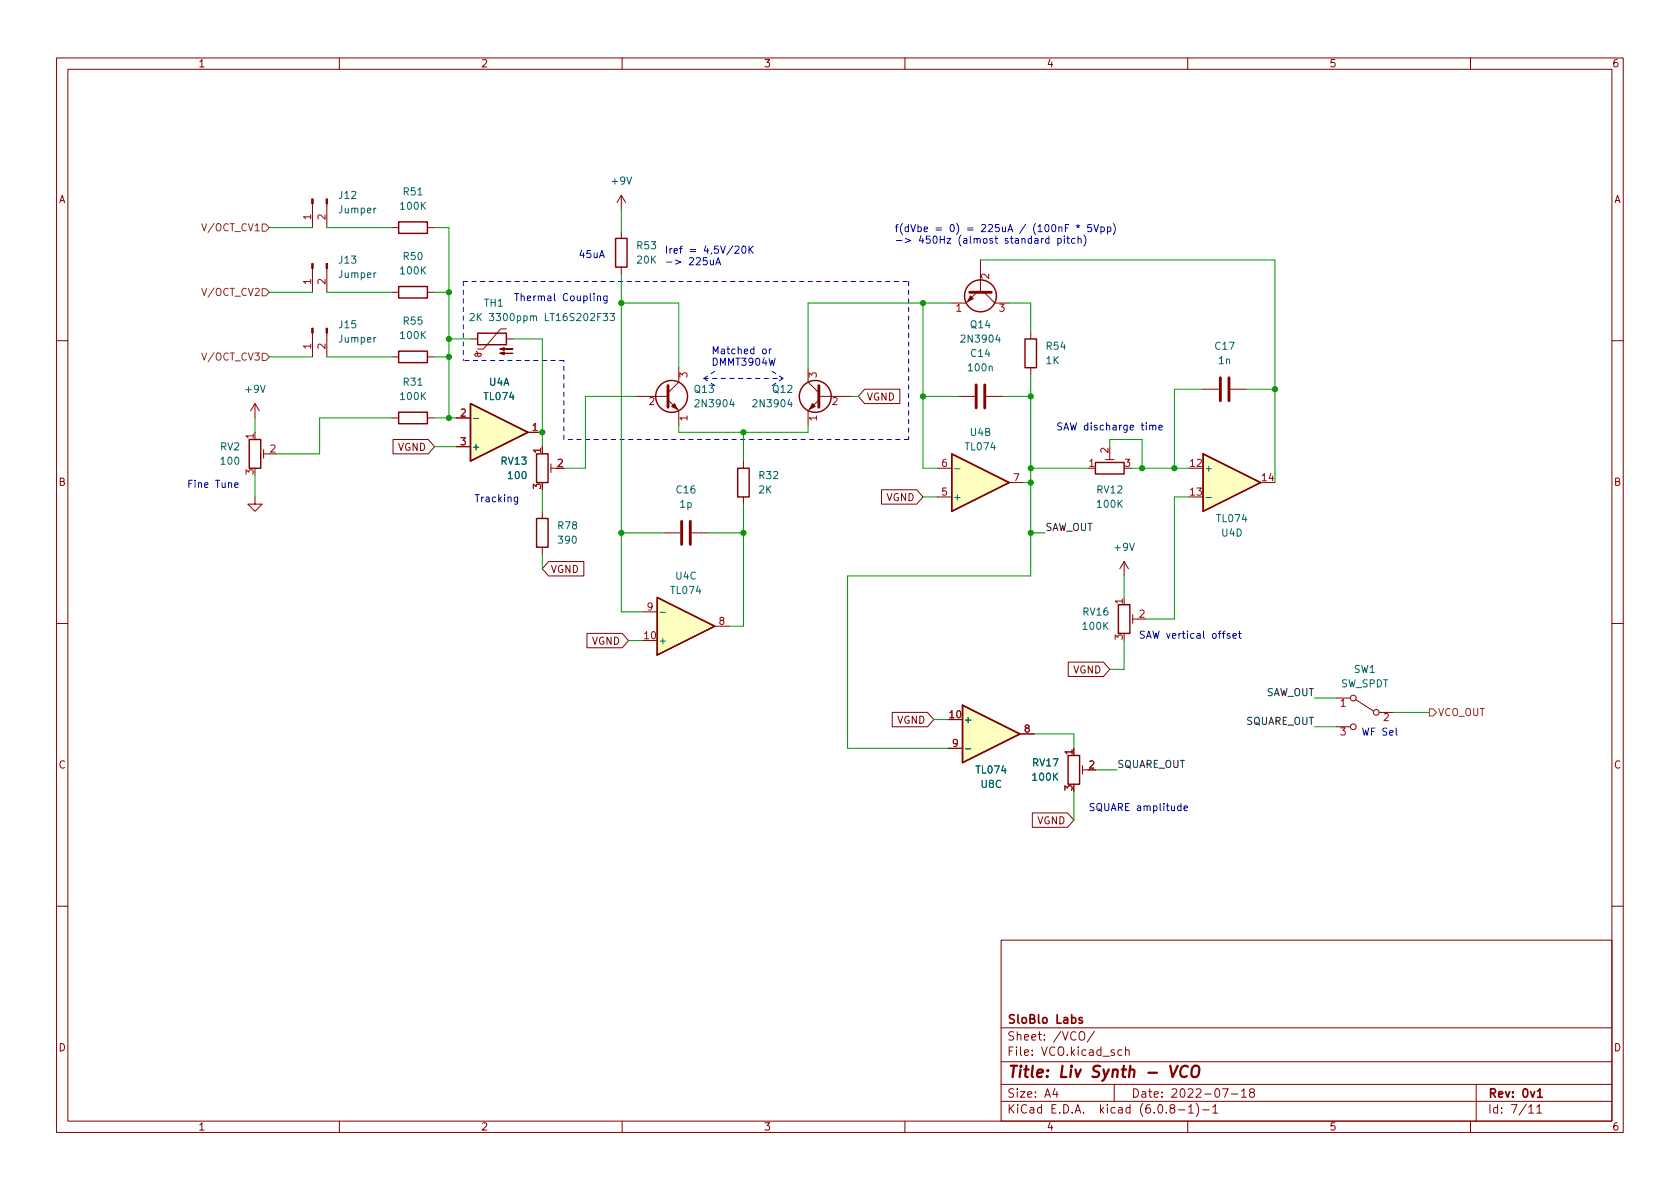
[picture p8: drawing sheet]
<svg xmlns="http://www.w3.org/2000/svg" width="297mm" height="210mm" viewBox="0 0 297 210" stroke-linecap="round" stroke-linejoin="round" font-family="sans-serif">
<g fill="none" stroke="#840000" stroke-width=".18">
<path d="M10 10.2h277v190.1h-277zM12 12.2h273v186.1h-273zM60 10.2v2M110 10.2v2M160 10.2v2M210 10.2v2M260 10.2v2M55.2 36v4.3M57.8 36v4.3M109.9 34.5l-.8 1.3M109.9 34.5v2.6M109.9 34.5l.7 1.3"/>
<path d="M55.2 47.5v4.2M55.2 58.9v4.2M57.8 47.5v4.2M57.8 58.9v4.2M69.2 40.3h1.3M69.2 51.7h1.3M75.6 40.3h1.2M75.6 51.7h1.2M83.2 59.9h1.3M89.5 58.2h-1l-3 3.5h-1M89.5 59.9h1.3M109.9 40.9v1.3"/>
<path d="M109.9 47.2v1.3M172.7 51.7l-1.9 1.9h-2.5M173.4 46v5.7M174 51.7l1.9 1.9h2.5M182.2 58.7v1.2M10 60.2h2M45.1 71.4l-.8 1.2M45.1 71.4v2.5M45.1 71.4l.7 1.2M46.6 79.5v1.5M69.2 73.9h1.3M69.2 63.1h1.3"/>
<path d="M69.5 77.7h6.2l1.1 1.3-1.1 1.3h-6.2zM75.6 73.9h1.2M75.6 63.1h1.2M80.6 73.9h2.6M80.6 79h2.6M84.2 62.1l.2 .2 .1 .4-.2 .2-.2 .1-.1-.3 .1-.2h.8l.2 .1-.1 .3-.4 .2M93.3 76.4h2.6M112.4 70.1h5.7M118.1 70.7l1.9 1.9v2.6M120 65v2.6l-1.9 1.9M142.9 65v2.6l1.9 1.9M144.8 70.7l-1.9 1.9v2.6"/>
<path d="M144.8 70.1h5.7M152.9 68.8h6.2v2.6h-6.2l-1.1-1.3zM169.5 70.1h2.8M174.4 70.1h2.8M182.2 65v1.3M212.7 68.8h2.8M217.6 68.8h2.7M285 60.2h2M45.1 87.9v1.2h1.3l-1.3 1.3-1.3-1.3h1.3M46.6 80.3h1M95.9 90.4v1.3M95.9 96.8v1.2"/>
<path d="M97 99.3h6.2v2.5h-6.2l-1.1-1.2zM97.4 82v1.6M97.4 82.8h1M117.5 94.2h2.8M122.3 94.2h2.8M131.4 81.5v1.3M131.4 87.9v1.2M155.9 86.6h6.2l1.1 1.3-1.1 1.2h-6.2zM165.7 82.8h2.6M165.7 87.9h2.6M178.4 85.3h2.6M195.5 81.3h1.5"/>
<path d="M196.2 80.3v1M198.8 99.3l-.8 1.3M198.8 99.3v2.5M198.8 99.3l.7 1.3M10 110.2h2M103.8 112h6.2l1.1 1.3-1.1 1.2h-6.2zM113.7 108.2h2.5M126.4 110.7h2.5M188.9 117.1h6.2l1.1 1.3-1.1 1.2h-6.2zM200.3 108.7v1.5M200.3 109.5h1M285 110.2h2"/>
<path d="M157.8 126h6.2l1.1 1.2-1.1 1.3h-6.2zM167.6 132.3h2.6M180.3 129.8h2.6M191.4 135.4v1.5M191.4 136.1h1M236.2 123.4h2.6M236.2 128.5h2.6M239.6 123.7l3.2 2M243.8 126h2.6M182.5 143.8h6.3l1.1 1.2-1.1 1.3h-6.3zM10 160.2h2M177 166.3h108v32h-108z"/>
<path d="M285 160.2h2M60 198.3v2M110 198.3v2M160 198.3v2M177 194.8h108M177 191.8h108M177 187.8h108M177 181.8h108M186.5 192.5l-.4 1h1M186.9 193v1M190.9 182.6a.5 .5 0 0 1 .5-.2 .5 .5 0 0 1 .4 .5v.5a.5 .5 0 0 1-.5 .6 .5 .5 0 0 1-.5-.6zM193.5 182.4l-1.3 1.9"/>
<path d="M197 191.8v3M198.4 185.7l-.5-.1-.3 .3v.4l.2 .3h.6M199 185.8l.2-.2 .4 .1v.9M199 185.1v1.5M207.1 196l-.2-.3v-.2l.2-.2 .5 .1 .1 .2-.1 .2-.6 .2-.1 .3v.4l.2 .1h.5l.1-.3-.1-.4-.2-.1M208.4 196.3h1.1M210 198.3v2M210.1 195.8l.5-.5v1.5M210.1 196.8h.9M211.5 195.1a1.72 1.72 0 0 1 0 2.3M212.6 196.3h1.2M214.4 195.8l.5-.5v1.5"/>
<path d="M214.4 196.8h.9M216.1 192.5h1l-.6 1.5M217.7 193.5h1.2M219.5 193l.4-.5v1.5M219.5 194h.9M221.2 193.2l-.3-.3 .1-.2 .2-.2 .4 .1 .2 .2-.1 .2-.6 .2-.2 .3 .1 .4 .2 .1h.4l.2-.3-.1-.4-.2-.1M260 198.3v2M261 191.8v6.5M270.3 195.8l.4-.5v1.5M270.3 196.8h.9M271.7 195.8l.5-.5v1.5M271.7 196.8h.9"/>
<circle cx="239.3" cy="123.4" r=".51"/>
<circle cx="239.3" cy="128.5" r=".51"/>
<circle cx="243.3" cy="126" r=".51"/>
</g>
<path d="M191.3 180l-.3-.1-.2 .2v.3l.5 .1v.4h-.5M271.8 193l.5-.5v1.5M271.8 194h.9" fill="none" stroke="#840000" stroke-width=".3"/>
<path d="M206.9 188.5l.4 2 .9-2M210 188.7a.88 .88 0 0 0-1-.1 .88 .88 0 0 0-.3 1 .69 .69 0 0 0 .3 .8 .69 .69 0 0 0 .8-.1M210.9 188.7a.69 .69 0 0 1 1.1 0 1.47 1.47 0 0 1-.6 1.8l-.5-.1a1.5 1.5 0 0 1 0-1.7z" fill="none" stroke="#840000" stroke-width=".4"/>
<path d="M171.4 51.7h3.9M118.1 68.2v3.8M144.8 68.2v3.8M172.6 68.1v4M174.1 68.1v4M215.8 66.8v4.1M217.3 66.8v4.1M120.5 92.2v4.1M122 92.2v4.1" fill="none" stroke="#840000" stroke-width=".51"/>
<g fill="none" stroke="#840000" stroke-width=".25">
<path d="M70.5 39.2h5.1v2.1h-5.1zM70.5 50.7h5.1v2h-5.1zM84.5 58.9h5v2.1h-5zM108.8 42.2h2.1v5h-2.1zM181.2 59.9h2.1v5.1h-2.1zM44.1 77.7h2v5.1h-2zM70.5 72.9h5.1v2h-5.1zM70.5 62.1h5.1v2h-5.1zM83.2 71.4l10.1 5-10.1 5.1zM94.9 91.7h2v5.1h-2zM94.9 80.3h2v5h-2zM130.4 82.8h2.1v5.1h-2.1z"/>
<path d="M168.3 80.3l10.1 5-10.1 5.1zM193.7 81.8h5.1v2h-5.1zM212.7 80.3l10.2 5-10.2 5.1zM116.2 105.7l10.2 5-10.2 5.1zM197.7 106.9h2.1v5.1h-2.1zM170.2 124.7l10.1 5.1-10.1 5.1zM188.8 133.6h2.1v5.1h-2.1z"/>
<circle cx="173.4" cy="52.3" r="2.82"/>
<circle cx="118.7" cy="70.1" r="2.82"/>
<circle cx="144.1" cy="70.1" r="2.82"/>
</g>
<g fill="#ffffc2" stroke="#ffffc2" stroke-width=".18">
<path d="M168.3 80.3l10.1 5-10.1 5.1z"/>
<path d="M212.7 80.3l10.2 5-10.2 5.1z"/>
<path d="M116.2 105.7l10.2 5-10.2 5.1z"/>
<path d="M83.2 71.4l10.1 5-10.1 5.1z"/>
<path d="M170.2 124.7l10.1 5.1-10.1 5.1z"/>
</g>
<path d="M83.1 55.6l.5-.2 .3 .4-.8 .9h.8M106.6 55.4h.8l-.4 .5 .4 .1v.6l-.2 .1-.6-.1M107.9 55.4h.7l-.4 .5 .4 .1v.6l-.2 .1-.5-.1M83.7 74h1M168.8 82.9h.9M213.2 88h1M116.7 108.3h1M170.7 132.4h1" fill="none" stroke="#006464" stroke-width=".18"/>
<g fill="#840000" stroke="#840000" stroke-width=".18">
<path d="M57.7 35.2h.2v.8h-.2z"/>
<path d="M55.1 35.2h.3v.8h-.3z"/>
<path d="M57.7 46.6h.2v.9h-.2z"/>
<path d="M55.1 46.6h.3v.9h-.3z"/>
<path d="M57.7 58h.2v.9h-.2z"/>
<path d="M55.1 58h.3v.9h-.3z"/>
<path d="M143.6 71.4l.5 .5-1 .5z"/>
<path d="M171.6 52.3l.5 .5-1 .5z"/>
<path d="M88.4 62.5l.8-.3v.5l-.8-.2h2.3z"/>
<path d="M88.4 61.7l.8-.2v.5l-.8-.3h2.3z"/>
<path d="M119.3 71.4l.5 1-1.1-.5z"/>
</g>
<path d="M35.7 39.6l.4 1.2 .4-1.2M46.4 39.6h.6l.6 .7-.6 .6h-.6zM35.7 51l.4 1.3 .4-1.3M46.4 51h.6l.6 .7-.6 .6h-.6zM35.7 62.4l.4 1.3 .4-1.3M46.4 62.5h.6l.6 .6-.6 .6h-.6zM252.7 125.3h.7l.6 .7-.6 .6h-.7z" fill="none" stroke="#725600" stroke-width=".18"/>
<g fill="none" stroke="#0000c2" stroke-width=".18">
<path d="M189 39.7h-.6v1.3M190.3 39.9l.3 .1 .3-.1M190.6 39.7v.3M193 39.7h-.6l-.1 .6 .2-.1h.4l.1 .2v.5l-.2 .1-.5-.1M193.4 39.7l.4 1.3 .4-1.3M196.8 39.5a1.46 1.46 0 0 1 0 2M105.6 52.5l.2-.2 .3 .1 .1 .8M105.6 52.3v.9M107.3 52.3v1.1l-.2 .2-.3-.1M107.3 52.4l-.3-.1-.3 .3 .1 .5h.5M125.6 46l.1 .8h.3l.1-.1M126.1 46v.8"/>
<path d="M126.6 46.8l.4-1.2 .4 1.2M126.7 46.5h.6M129.9 43.6l.5-.1 .3 .4-.8 .9h.8M131.3 43.6l.2-.1a.68 .68 0 0 1 .4 .6 .68 .68 0 0 1-.4 .7l-.2-.1-.1-.4zM132.4 43.5v1.3M132.6 44.1l.6 .7M133.2 43.5l-.8 .7M184.5 42.2l-.4 .2M185.5 42.2h-.4l-.2 .2 .1 .6h.5M185.5 41.7v1.3M187 42.2h.4l.2 .2-.1 .6h-.5M187 42.2v1.2"/>
<path d="M188.2 41.7v.2M188.2 42.2v.8M188.4 40.3h.4M188.6 42.2h.5M188.8 41.7v1.1l.3 .2M190.1 42.2h-.4l-.2 .2 .1 .6h.5M190.4 40.2l.2-.2 .2 .2M190.6 42.3l.2-.1h.3l.1 .8M190.6 41.7v1.3M191.6 41.6a1.46 1.46 0 0 1 0 1.9M194.7 40.2l.3-.1 .3 .3-.2 .5h-.4M194.7 40.1v1.3"/>
<path d="M195.8 40.2l.4-.1 .2 .3-.1 .5h-.5M195.8 40.1v1.3M134.9 61.8l.3-.1 .3 .3v.3l-.3 .3-.3-.1-.1-.2zM136 61.7v.9M136.4 61.7l-.4 .3M203.3 75.3l.2-.1 .3 .1v.7M203.3 75.2v.8M203.8 75.4l.2-.2 .3 .1 .1 .7M204.9 75.6l.6-.1v-.2l-.4-.1-.2 .2 .1 .6h.5M41.5 85.8l.6-.1-.1-.3h-.3l-.2 .1 .1 .6h.4M91.5 87.9v1l-.2 .3-.3-.1M91.5 88l-.3-.1-.3 .2 .1 .6h.5"/>
<path d="M217.5 112.1l-.3-.1-.2 .2v.2l.5 .1v.3h-.5M218 112.4l.6-.1-.1-.2-.3-.1-.2 .2 .1 .6h.4M219 112h.5M219.2 111.6v1.1l.3 .2M246.8 128.7v1.1l.2 .2M208.8 142.6l-.4-.1-.2 .2 .1 .6h.5M208.8 142.1v1.2M209.4 142.9l.6-.1-.1-.2-.4-.1-.1 .2v.6h.5"/>
</g>
<path d="M81.9 49.8h78.8M81.9 49.8v13.9M160.7 49.8v27.9M99.7 63.7h-17.8M99.7 77.7v-14M124.5 66.9l1.9 1.3M124.5 66.9h13.9M126.4 65.7l-1.9 1.2M136.5 65.7l1.9 1.2M136.5 68.2l1.9-1.3M160.7 77.7h-61" fill="none" stroke="#0000c2" stroke-width=".18" stroke-dasharray=".8 .8"/>
<g fill="none" stroke="#009600" stroke-width=".18">
<path d="M109.9 37.1v3.8M47.6 51.7h7.6M47.6 40.3h7.6M57.8 51.7h11.4M57.8 40.3h11.4M76.8 40.3h2.6v33.6M76.8 51.7h2.6M79.4 59.9h3.8M90.8 59.9h5.1v19.1M109.9 53.6h10.1v11.4M109.9 48.5v59.7h3.8M163.2 53.6v29.2h2.5"/>
<path d="M168.3 53.6h-25.4v11.4M173.4 46h52v39.3M178.4 53.6h3.8v5.1M45.1 73.9v2.5M47.6 63.1h7.6M57.8 63.1h11.4M69.2 73.9h-12.7v6.4h-7.6M76.8 63.1h2.6M76.8 73.9h3.8M76.8 79h3.8M112.4 70.1h-8.9v12.7h-3.8M120 75.2v1.2h22.9v-1.2"/>
<path d="M131.4 76.4v5.1M150.5 70.1h1.3M163.2 70.1h6.3M177.2 70.1h5M182.2 66.3v35.5h-32.3v30.5h17.7M196.2 79v-1.3h5.7v5.1M212.7 68.8h-5.1v14M220.3 68.8h5.1M45.1 84.1v3.8M95.9 86.6v3.8M95.9 98v2.6M109.9 94.2h7.6"/>
<path d="M125.1 94.2h6.3M131.4 89.1v21.6h-2.5M163.2 87.9h2.5M181 85.3h1.2M182.2 82.8h10.2M182.2 94.2h2.6M200 82.8h10.2M210.2 87.9h-2.6v21.6h-5M111.1 113.3h2.6M198.8 101.8v3.9M198.8 113.3v5.1h-2.6M165.1 127.2h2.5"/>
<path d="M182.9 129.8h7v2.5M189.9 139.9v5.1M193.7 136.1h3.8M232.4 123.4h3.8M232.4 128.5h3.8M246.4 126h6.3"/>
</g>
<g fill="#009600" stroke="#009600" stroke-width=".18">
<circle cx="182.2" cy="70.1" r=".46"/>
<circle cx="163.2" cy="70.1" r=".46"/>
<circle cx="131.4" cy="94.2" r=".46"/>
<circle cx="182.2" cy="85.3" r=".46"/>
<circle cx="182.2" cy="82.8" r=".46"/>
<circle cx="201.9" cy="82.8" r=".46"/>
<circle cx="182.2" cy="94.2" r=".46"/>
<circle cx="163.2" cy="53.6" r=".46"/>
<circle cx="225.4" cy="68.8" r=".46"/>
<circle cx="207.6" cy="82.8" r=".46"/>
<circle cx="109.9" cy="53.6" r=".46"/>
<circle cx="79.4" cy="59.9" r=".46"/>
<circle cx="79.4" cy="63.1" r=".46"/>
<circle cx="79.4" cy="51.7" r=".46"/>
<circle cx="79.4" cy="73.9" r=".46"/>
<circle cx="109.9" cy="94.2" r=".46"/>
<circle cx="95.9" cy="76.4" r=".46"/>
<circle cx="131.4" cy="76.4" r=".46"/>
</g>
<text font-size="2.8" fill="#840000" x="178" y="190.6">Title: Liv Synth - VCO</text>
<g font-size="2.1" fill="#840000">
<text x="178" y="184">Sheet: /VCO/</text>
<text x="178" y="181">SloBlo Labs</text>
<text x="178" y="186.7">File: VCO.kicad_sch</text>
<text x="178" y="196.9">KiCad E.D.A. kicad (6.0.8-1)-1</text>
<text x="178" y="194.1">Size: A4</text>
<text x="200" y="194.1">Date: 2022-07-18</text>
<text x="263" y="194.1">Rev: 0v1</text>
<text x="263" y="196.9">Id: 7/11</text>
</g>
<g font-size="1.8" fill="#840000">
<text x="35" y="11.9">1</text>
<text x="85" y="11.9">2</text>
<text x="135" y="11.9">3</text>
<text x="185" y="11.9">4</text>
<text x="235" y="11.9">5</text>
<text x="285" y="11.9">6</text>
<text x="10.3" y="35.9">A</text>
<text x="285.3" y="35.9">A</text>
<text x="153.2" y="70.8">VGND</text>
<text x="70.3" y="79.7">VGND</text>
<text x="10.3" y="85.9">B</text>
<text x="156.7" y="88.6">VGND</text>
<text x="285.3" y="85.9">B</text>
<text x="97.3" y="101.3">VGND</text>
<text x="104.6" y="114">VGND</text>
<text x="189.7" y="119.1">VGND</text>
<text x="158.6" y="128">VGND</text>
<text x="10.3" y="135.9">C</text>
<text x="285.3" y="135.9">C</text>
<text x="183.3" y="145.8">VGND</text>
<text x="10.3" y="185.9">D</text>
<text x="285.3" y="185.9">D</text>
<text x="35" y="199.9">1</text>
<text x="85" y="199.9">2</text>
<text x="135" y="199.9">3</text>
<text x="185" y="199.9">4</text>
<text x="235" y="199.9">5</text>
<text x="285" y="199.9">6</text>
</g>
<g font-size="1.8" fill="#006464">
<text x="60" y="35.2">J12</text>
<text x="71.4" y="34.5">R51</text>
<text x="108.3" y="32.6">+9V</text>
<text x="60" y="37.7">Jumper</text>
<text x="70.9" y="37.1">100K</text>
<text x="60" y="46.6">J13</text>
<text x="71.4" y="46">R50</text>
<text x="112.7" y="44.1">R53</text>
<text x="112.7" y="46.6">20K</text>
<text x="60" y="49.1">Jumper</text>
<text x="70.9" y="48.5">100K</text>
<text x="60" y="58">J15</text>
<text x="70.9" y="59.9">100K</text>
<text x="71.4" y="57.4">R55</text>
<text x="84.8" y="56.8">2K 3300ppm LT16S202F33</text>
<text x="85.6" y="54.2">TH1</text>
<text x="171.7" y="58">Q14</text>
<text x="60" y="60.6">Jumper</text>
<text x="170.3" y="60.6">2N3904</text>
<text x="171.3" y="65.7">100n</text>
<text x="171.7" y="63.1">C14</text>
<text x="185" y="64.4">1K</text>
<text x="185.1" y="61.8">R54</text>
<text x="214.9" y="61.8">C17</text>
<text x="215.5" y="64.4">1n</text>
<text x="43.5" y="69.5">+9V</text>
<text x="70.9" y="70.7">100K</text>
<text x="71.4" y="68.2">R31</text>
<text x="85.7" y="70.7">TL074</text>
<text x="86.5" y="68.2">U4A</text>
<text x="122.8" y="69.5">Q13</text>
<text x="136.7" y="69.5">Q12</text>
<text x="123.2" y="72">2N3904</text>
<text x="133.5" y="72">2N3904</text>
<text x="171.6" y="77.1">U4B</text>
<text x="39" y="79.6">RV2</text>
<text x="39.2" y="82.2">100</text>
<text x="83.3" y="79.6">+</text>
<text x="88.7" y="82.2">RV13</text>
<text x="170.8" y="79.6">TL074</text>
<text x="212.9" y="83.4">+</text>
<text x="90" y="84.7">100</text>
<text x="119.7" y="87.2">C16</text>
<text x="120.3" y="89.8">1p</text>
<text x="134.2" y="87.2">2K</text>
<text x="134.3" y="84.7">R32</text>
<text x="168.4" y="88.5">+</text>
<text x="194" y="87.2">RV12</text>
<text x="194.1" y="89.8">100K</text>
<text x="98.7" y="93.6">R78</text>
<text x="215.2" y="92.3">TL074</text>
<text x="216" y="94.9">U4D</text>
<text x="98.8" y="96.1">390</text>
<text x="197.2" y="97.4">+9V</text>
<text x="118.7" y="105">TL074</text>
<text x="119.5" y="102.5">U4C</text>
<text x="116.3" y="113.9">+</text>
<text x="191.5" y="108.8">RV16</text>
<text x="191.6" y="111.4">100K</text>
<text x="239.4" y="119">SW1</text>
<text x="237" y="121.5">SW_SPDT</text>
<text x="170.3" y="127.9">+</text>
<text x="172.7" y="136.8">TL074</text>
<text x="182.6" y="135.5">RV17</text>
<text x="173.5" y="139.3">U8C</text>
<text x="182.7" y="138">100K</text>
</g>
<g font-size="1.8" fill="#725600">
<text x="36.3" y="40.9">V/OCT_CV1</text>
<text x="36.3" y="52.3">V/OCT_CV2</text>
<text x="36.3" y="63.7">V/OCT_CV3</text>
<text x="254.2" y="126.6">VCO_OUT</text>
</g>
<g font-size="1.8" fill="#a90000">
<text x="55" y="38.8" transform="rotate(-90 55 38.8)">1</text>
<text x="57.5" y="38.8" transform="rotate(-90 57.5 38.8)">2</text>
<text x="55" y="50.3" transform="rotate(-90 55 50.3)">1</text>
<text x="57.5" y="50.3" transform="rotate(-90 57.5 50.3)">2</text>
<text x="174.9" y="49.3" transform="rotate(-90 174.9 49.3)">2</text>
<text x="169.1" y="55.1">1</text>
<text x="176.7" y="55.1">3</text>
<text x="55" y="61.7" transform="rotate(-90 55 61.7)">1</text>
<text x="57.5" y="61.7" transform="rotate(-90 57.5 61.7)">2</text>
<text x="114.8" y="71.6">2</text>
<text x="121.5" y="66.8" transform="rotate(-90 121.5 66.8)">3</text>
<text x="144.4" y="66.8" transform="rotate(-90 144.4 66.8)">3</text>
<text x="147.1" y="71.6">2</text>
<text x="44.8" y="77.6" transform="rotate(-90 44.8 77.6)">1</text>
<text x="81.4" y="73.7">2</text>
<text x="94.1" y="76.2">1</text>
<text x="121.5" y="74.4" transform="rotate(-90 121.5 74.4)">1</text>
<text x="144.4" y="74.4" transform="rotate(-90 144.4 74.4)">1</text>
<text x="44.8" y="83.9" transform="rotate(-90 44.8 83.9)">3</text>
<text x="47.8" y="80">2</text>
<text x="81.4" y="78.7">3</text>
<text x="95.6" y="80.1" transform="rotate(-90 95.6 80.1)">1</text>
<text x="98.6" y="82.5">2</text>
<text x="166.5" y="82.5">6</text>
<text x="192.5" y="82.5">1</text>
<text x="196" y="80.1" transform="rotate(-90 196 80.1)">2</text>
<text x="198.9" y="82.5">3</text>
<text x="210.5" y="82.5">12</text>
<text x="95.6" y="86.5" transform="rotate(-90 95.6 86.5)">3</text>
<text x="166.5" y="87.6">5</text>
<text x="179.2" y="85.1">7</text>
<text x="210.5" y="87.6">13</text>
<text x="223.2" y="85.1">14</text>
<text x="114.4" y="107.9">9</text>
<text x="198.5" y="106.8" transform="rotate(-90 198.5 106.8)">1</text>
<text x="114" y="113">10</text>
<text x="127.1" y="110.5">8</text>
<text x="198.5" y="113.1" transform="rotate(-90 198.5 113.1)">3</text>
<text x="201.4" y="109.2">2</text>
<text x="237" y="125">1</text>
<text x="167.9" y="127">10</text>
<text x="181.1" y="129.5">8</text>
<text x="237" y="130">3</text>
<text x="244.6" y="127.5">2</text>
<text x="168.4" y="132.1">9</text>
<text x="189.6" y="133.5" transform="rotate(-90 189.6 133.5)">1</text>
<text x="192.5" y="135.9">2</text>
<text x="189.6" y="139.8" transform="rotate(-90 189.6 139.8)">3</text>
</g>
<g font-size="1.8" fill="#0000c2">
<text x="158.1" y="41">f(dVbe = 0) = 225uA / (100nF * 5Vpp)</text>
<text x="102.2" y="45.6">45uA</text>
<text x="117.5" y="44.8">Iref = 4,5V/20K</text>
<text x="117.5" y="46.9">-&gt; 225uA</text>
<text x="158.1" y="43.1">-&gt; 450Hz (almost standard pitch)</text>
<text x="90.8" y="53.2">Thermal Coupling</text>
<text x="125.7" y="62.6">Matched or</text>
<text x="125.7" y="64.7">DMMT3904W</text>
<text x="186.7" y="76.1">SAW discharge time</text>
<text x="33" y="86.3">Fine Tune</text>
<text x="83.8" y="88.8">Tracking</text>
<text x="201.3" y="112.9">SAW vertical offset</text>
<text x="240.7" y="130.1">WF Sel</text>
<text x="192.4" y="143.4">SQUARE amplitude</text>
</g>
<g font-size="1.8" fill="#0f0f0f">
<text x="184.8" y="93.9">SAW_OUT</text>
<text x="223.6" y="123.1">SAW_OUT</text>
<text x="220.1" y="128.2">SQUARE_OUT</text>
<text x="197.5" y="135.8">SQUARE_OUT</text>
</g>
</svg>
